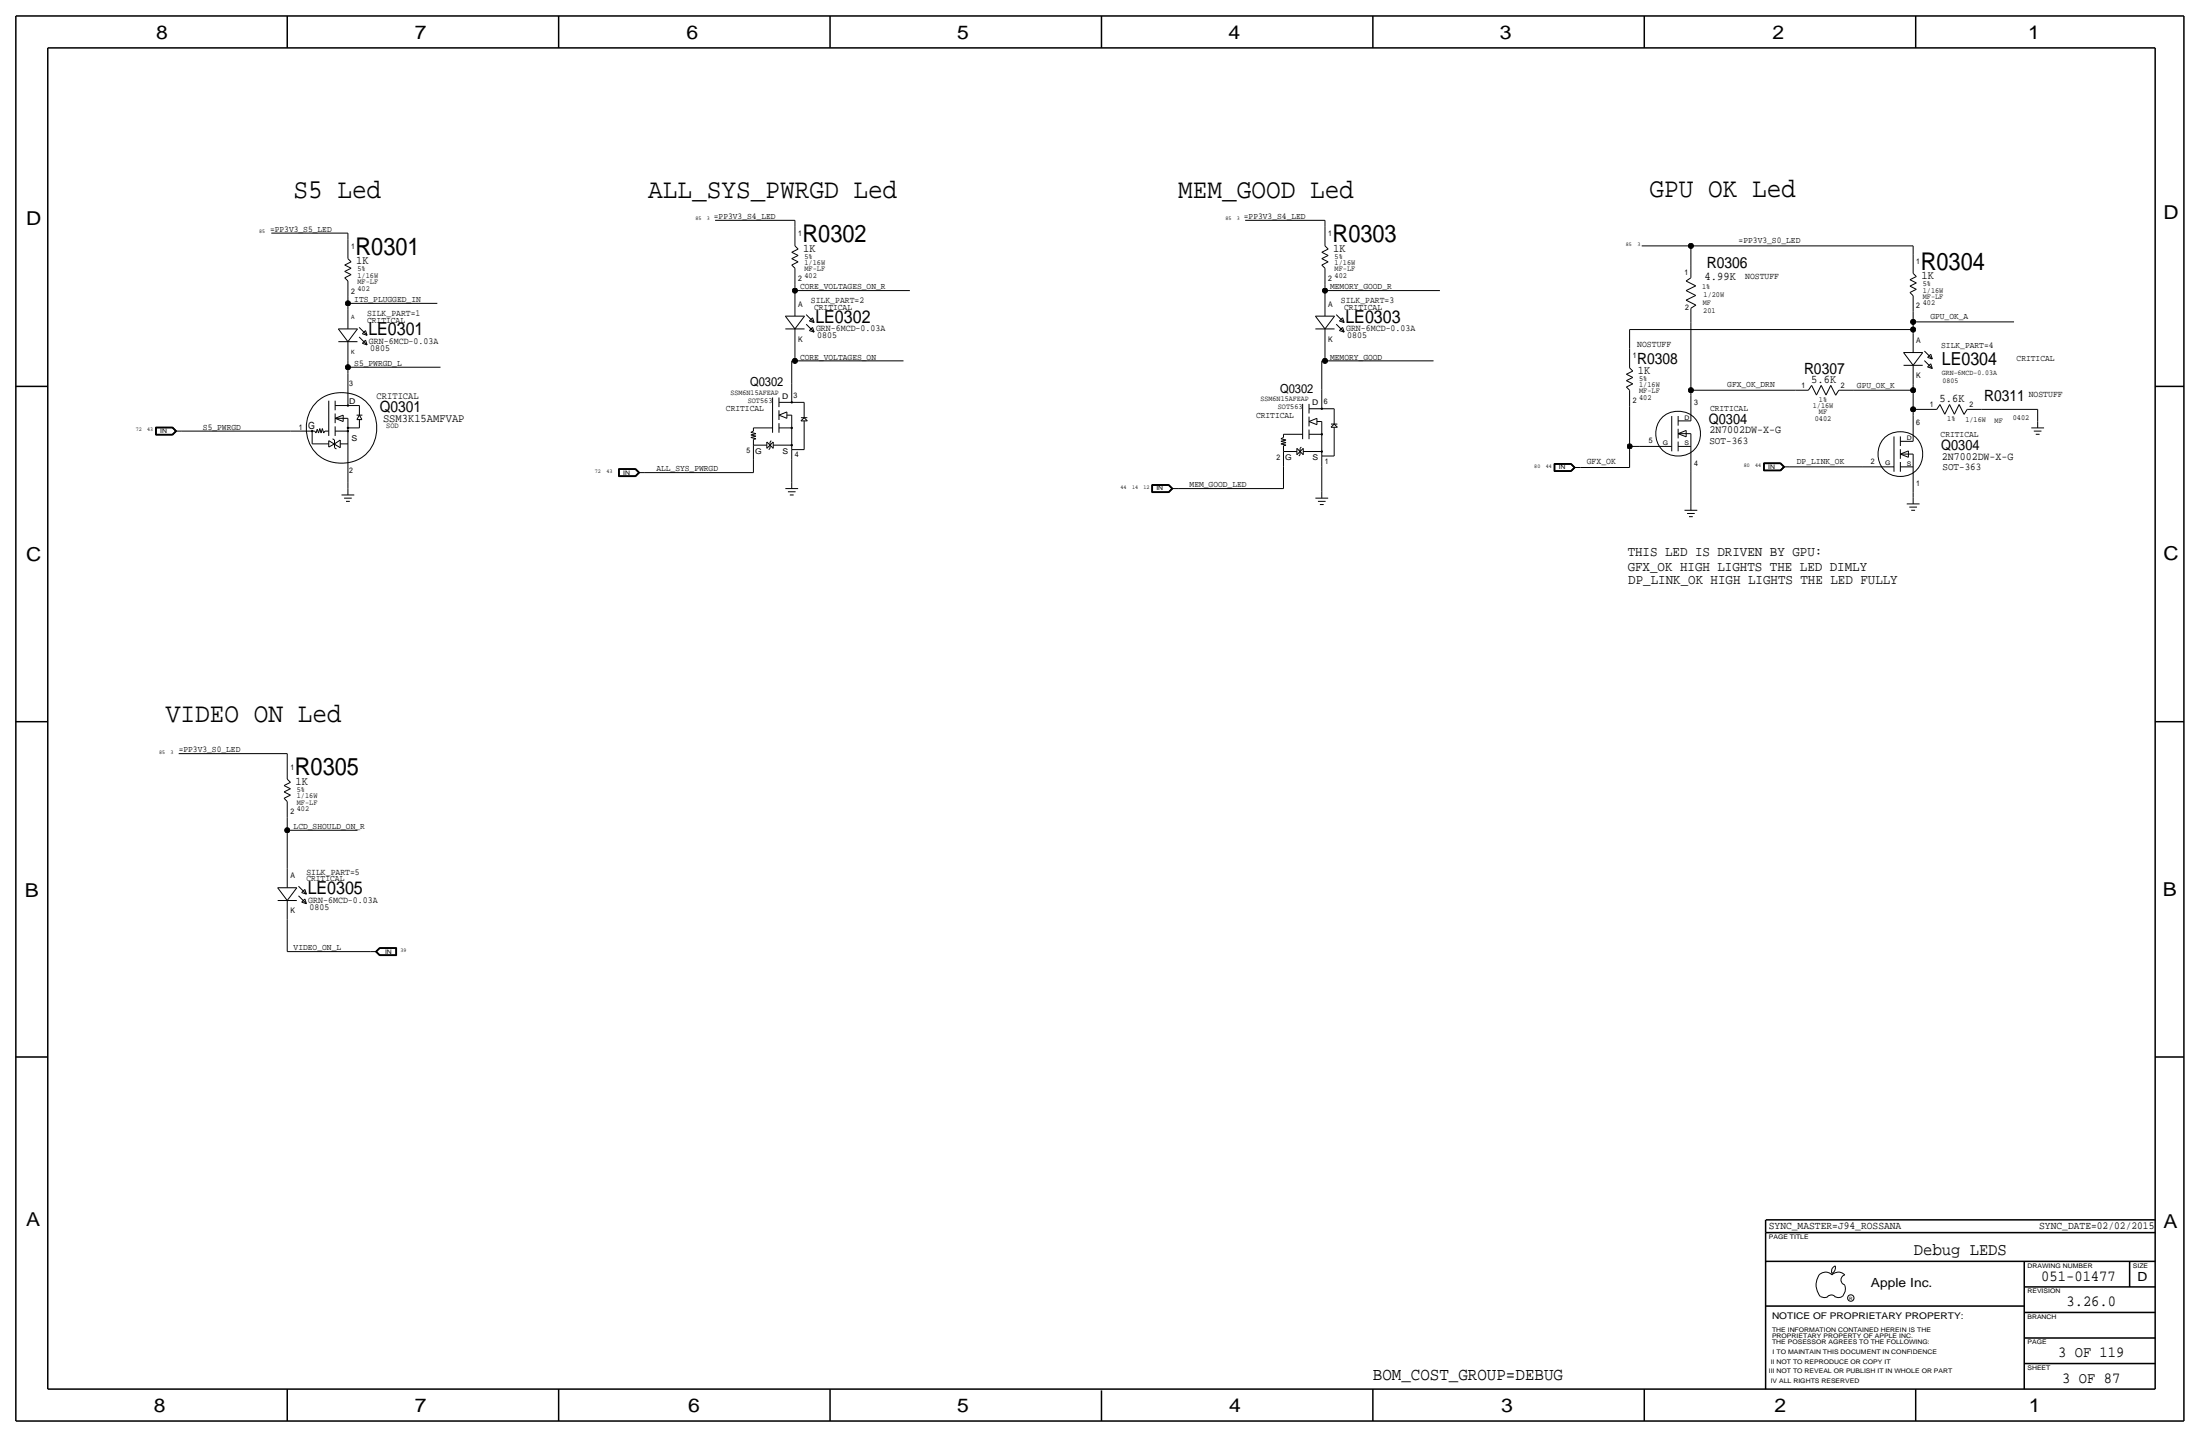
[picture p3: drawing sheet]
<svg xmlns="http://www.w3.org/2000/svg" width="875mm" height="572mm" viewBox="0 0 875 572" stroke-linecap="round" stroke-linejoin="round" font-family="sans-serif">
<g fill="none" stroke="#000" stroke-width=".4">
<path d="M107.9 92.7h30.5zM138.4 92.7v2.6zM138.4 95.2v7.7zM284.4 87.6h31.8zM316.2 87.6v2.6zM316.2 90.2v7.6zM316.2 97.8l1.2 1.3zM495.2 87.6h31.8zM527 87.6v2.6zM527 90.2v7.6zM527 97.8l1.3 1.3zM653 97.8h19.5z"/>
<path d="M672.5 97.8v7.6zM672.5 97.8h88.4zM760.9 97.8v3.3zM137.1 105.4l2.5-1.3zM137.1 110.5l2.5-1.3zM137.1 108l2.5-1.3zM137.1 110.5l1.3 1.3zM137.1 108l2.5 1.2zM137.1 105.4l2.5 1.3zM138.4 102.9l1.2 1.2zM138.4 118.1v2.6zM138.4 111.8v6.3z"/>
<path d="M314.9 105.4l1.3 1.3zM314.9 102.9l2.5 1.2zM314.9 100.3l2.5 1.3zM314.9 100.3l2.5-1.2zM314.9 105.4l2.5-1.3zM314.9 102.9l2.5-1.3zM316.2 115.6h45.7zM316.2 113v2.6zM316.2 115.6v2.5zM316.2 118.1v7.6zM316.2 106.7v6.3zM525.7 105.4l1.3 1.3z"/>
<path d="M525.7 102.9l2.6 1.2zM525.7 100.3l2.6 1.3zM525.7 100.3l2.6-1.2zM525.7 105.4l2.6-1.3zM525.7 102.9l2.6-1.3zM527 115.6h45.7zM527 113v2.6zM527 115.6v2.5zM527 118.1v7.6zM527 106.7v6.3zM670.6 115.6l3.9-1.9zM670.6 119.4l3.9-1.9z"/>
<path d="M670.6 111.8l3.9 1.9zM670.6 119.4l3.9 1.9zM670.6 115.6l3.9 1.9zM670.6 111.8l1.9-1.3zM672.5 105.4v5.1zM759.7 111.3l2.5-1.3zM759.7 116.3l2.5-1.2zM759.7 113.8l2.5-1.3zM759.7 116.3l1.2 1.3zM759.7 113.8l2.5 1.3zM759.7 111.3l2.5 1.2zM760.9 108.7l1.3 1.3z"/>
<path d="M760.9 101.1v7.6zM760.9 117.6v6.4zM134.6 130.8l3.8 5.1zM134.6 130.8h7.6zM134.6 135.9h7.6zM138.4 120.7h35.5zM138.4 120.6v2.6zM138.4 123.2v7.6zM138.4 135.9v7.6zM142.2 130.8l-3.8 5.1zM142.8 130.2l3.2 3.2zM142.8 134l3.2 3.2z"/>
<path d="M144.1 132.7l1.9 .6zM144.1 136.6l1.9 .6zM145.4 131.5l.6 1.8zM145.4 131.5l-1.3 1.2zM145.4 135.3l.6 1.9zM145.4 135.3l-1.3 1.3zM312.4 125.7l3.8 5.1zM312.4 125.7h7.6zM312.4 130.8h7.6zM316.2 138.4v5.1zM316.2 130.8v7.6zM320 125.7l-3.8 5.1z"/>
<path d="M320.6 125.1l3.2 3.2zM320.6 128.9l3.2 3.2zM321.9 127.7l1.9 .6zM321.9 131.5l1.9 .6zM323.2 126.4l.6 1.9zM323.2 126.4l-1.3 1.3zM323.2 130.2l.6 1.9zM323.2 130.2l-1.3 1.3zM523.2 125.7l3.8 5.1zM523.2 125.7h7.6zM523.2 130.8h7.6zM527 138.4v5.1z"/>
<path d="M527 130.8v7.6zM530.8 125.7l-3.8 5.1zM531.5 125.1l3.1 3.2zM531.5 128.9l3.1 3.2zM532.7 127.7l1.3-1.3zM532.7 131.5l1.3-1.3zM532.7 127.7l1.9 .6zM532.7 131.5l1.9 .6zM534 126.4l.6 1.9zM534 130.2l.6 1.9zM648.2 131.1v7.6zM648.2 131.1h112.7z"/>
<path d="M648.2 138.7v7.6zM672.5 128.3v26.9zM672.5 122.6v5.7zM672.5 122.6l2.1-1.3zM760.9 128v3.1zM760.9 131.1v1.5zM760.9 124v4zM760.9 132.6v7.6zM760.9 128h40.2zM765.4 139.6l3.2 3.1zM130.8 159.4v14zM133.3 159.4v3.8z"/>
<path d="M138.4 146.1h36.8zM138.4 143.5v2.6zM138.4 146v2.6zM138.4 148.6v12.7zM307.3 158.1v14zM309.8 158.1v3.8zM314.9 143.5h1.3zM314.9 143.5v8.9zM314.9 152.4v7.6zM316.2 143.5h43.2zM525.7 143.5h1.3zM525.7 143.5v11.4z"/>
<path d="M525.7 154.9v7.7zM527 143.5h43.2zM646.9 148.8l2.5-1.2zM646.9 153.9l2.5-1.2zM646.9 151.4l2.5-1.3zM646.9 153.9l1.3 1.3zM646.9 151.4l2.5 1.3zM646.9 148.8l2.5 1.3zM648.2 146.3l1.2 1.3zM648.2 155.2v6.3zM672.5 155.2h41.7zM672.5 155.2v2z"/>
<path d="M672.5 157.2v10.2zM714.2 155.2h5.1zM720.5 153.3l2 3.8zM720.5 153.3l-1.2 1.9zM724.4 153.3l1.9 3.8zM724.4 153.3l-1.9 3.8zM728.2 153.3l1.9 3.8zM728.2 153.3l-1.9 3.8zM731.4 155.2h5.7zM731.4 155.2l-1.3 2zM737.1 155.2h23.8zM757.1 140.2l3.8 5.1z"/>
<path d="M757.1 140.2h7.6zM757.1 145.3h7.6zM760.9 155.2v7.6zM760.9 152.9v2.3zM760.9 145.3v7.6zM764.7 140.2l-3.8 5.1zM765.4 143.4l3.2 3.2zM766.7 145.9l1.2-1.2zM766.7 142.1l1.9 .6zM766.7 145.9l1.9 .7zM767.9 140.9l.7 1.8zM767.9 140.9l-1.2 1.2z"/>
<path d="M767.9 144.7l.7 1.9zM61.9 169.9v3.1zM61.9 173h6.8zM61.9 169.9h6.8zM62 170v2.9zM62 172.9h6.6zM62 170h6.6zM62.1 170.1h6.5zM62.1 170.1v2.7zM62.1 172.8h6.5zM62.2 170.2h6.3zM62.2 170.2v2.5z"/>
<path d="M62.2 172.7h6.3zM68.5 172.7l1.3-1.3zM68.5 170.2l1.3 1.3zM68.6 172.8l1.4-1.4zM68.6 170.1l1.4 1.4zM68.6 170l1.5 1.5zM68.6 172.9l1.5-1.4zM68.7 169.9l1.6 1.6zM69.8 171.5h2.5zM70.3 171.4l-1.6 1.6zM72.3 171.5h43.2zM115.5 171.5h9.7z"/>
<path d="M124.2 171.5v5zM124.2 176.5h6.6zM125.2 171.5l.5 .7zM125.3 160.5a14.4 14.4 0 0 1 23 2.9 14.1 14.1 0 0 1-1.5 15.8 14.1 14.1 0 0 1-15.2 4.4 14.3 14.3 0 0 1-7.3-21.7zM126.2 170.7l.5 1.5zM126.2 170.7l-.5 1.5zM127.2 170.4l-.5 1.8zM127.2 170.4l.5 1.8zM128.2 170.4l-.5 1.8zM128.2 170.4l.5 1.8zM129.2 171.5l-.5 .7zM129.2 171.5h1.6z"/>
<path d="M130.8 177.8l2.2-1.3zM130.8 175.3l4.5 2.8zM130.8 175.3v2.5zM132.3 174.5l.7 .5zM133 176.5l2.3-1.5zM133 178.1l.8 .5zM133 175v3.1zM133.3 161.3h9.7zM133.3 164.4v3.9zM133.3 166.4l3.2-1.3zM133.3 166.4l3.2 1.2zM133.3 166.4h5.1z"/>
<path d="M133.3 171.5h5.1zM133.3 169.6v3.8zM135.3 175v3.1zM135.3 176.5h3.1zM136.5 165.1v2.5zM138.4 170.2h4.6zM138.4 166.4v25.4zM141.8 165.1h2.3zM141.9 166.9h2.1zM143 166.9v3.3zM143 165.1l-1.1 1.8zM143 161.3v3.8z"/>
<path d="M143 165.1l1 1.8zM298.7 172l2 .5zM298.7 173l2 .5zM298.7 174l2 .5zM298.7 172l1-.5zM298.7 173l2-.5zM298.7 174l2-.5zM299.7 177h5.3zM299.7 170.2v1.3zM299.7 170.2h7.6zM299.7 177.1v5.8zM299.7 174.8v2.2z"/>
<path d="M299.7 177.1h.1M299.7 174.8l1-.3zM305 175.8v2.5zM305 175.8l2.5 2.5zM306.3 175.8l.5-.5zM306.3 175.8v2.5zM306.3 178.3l-.5 .5zM307.5 175.8l-2.5 2.5zM307.5 175.8v2.5zM307.5 177h7.4zM309.8 168.3v3.8zM309.8 165.1l3.2 1.3z"/>
<path d="M309.8 165.1l3.2-1.3zM309.8 163.2v3.8zM309.8 170.2h5.1zM309.8 160h10zM313 163.8v2.6zM313 165.1h1.9zM314.9 178.8h4.9zM314.9 178.9v4zM314.9 165.1v13.7zM314.9 178.9h.1M318.6 167.4h2.5zM318.6 166.1h2.5z"/>
<path d="M319.8 166.1l1.3 1.3zM319.8 167.4v11.4zM319.8 160v6.1zM319.8 166.1l-1.2 1.3zM509.5 174.5l2 .5zM509.5 175.5l2 .5zM509.5 176.5l2 .5zM509.5 174.5l1-.5zM509.5 175.5l2-.5zM509.5 176.5l2-.5zM510.5 179.6h5.3zM510.5 172.7v1.3z"/>
<path d="M510.5 172.7h7.6zM510.5 179.6v5.8zM510.5 177.3v2.2zM510.5 179.6h.1M510.5 177.3l1-.3zM515.8 178.3v2.5zM515.8 178.3l2.6 2.5zM517.1 178.3l.5-.5zM517.1 178.3v2.5zM518.1 160.6v14.1zM518.4 178.3l-2.6 2.5zM518.4 178.3v2.5z"/>
<path d="M518.4 179.6h7.3zM520.6 170.8v3.9zM520.6 167.6l3.2 1.3zM520.6 167.6l3.2-1.2zM520.6 165.7v3.9zM520.6 172.7h5.1zM520.6 160.6v3.8zM520.6 162.6h10.1zM523.8 166.4v2.5zM523.8 167.6h1.9zM525.7 167.6v13.7zM529.4 168.7h2.5z"/>
<path d="M529.4 169.9h2.5zM530.7 168.7l1.2 1.2zM530.7 169.9v11.5zM530.7 162.6v6.1zM530.7 168.7l-1.3 1.2zM648.2 161.5v16zM648.2 177.5h4zM648.2 177.5v8.4zM652.2 177.5h12.7zM664.9 165.5v14zM667.5 177.5h5zM667.5 172.5l3.2 1.2z"/>
<path d="M667.5 172.5l3.2-1.3zM667.5 170.5v3.8zM667.5 165.5v3.8zM667.5 175.6v3.9zM667.5 172.5h5zM667.5 167.4h5zM670.7 171.2v2.5zM672.5 172.5v15.2zM753.3 173.6v14zM755.9 178.7v3.8zM755.9 173.6v3.8zM755.9 175.5h5z"/>
<path d="M759.1 179.3v2.6zM760.9 162.8h4.4zM760.9 162.8v2.6zM760.9 165.4v10.1zM765.3 162.8h5zM771.6 160.9l-1.3 1.9zM771.6 160.9l1.9 3.8zM775.4 160.9l-1.9 3.8zM775.4 160.9l1.9 3.8zM779.2 160.9l2 3.8zM779.2 160.9l-1.9 3.8zM782.4 162.8h5.7z"/>
<path d="M782.4 162.8l-1.2 2zM788.1 162.8h22.4zM807.9 170.2h5.1zM808.9 171.5h3.1zM809.7 172.7h1.5zM810.5 162.8v4.8zM810.5 167.6v2.6zM135.8 196.9h5.1zM136.9 198.1h3zM137.6 199.4h1.5zM138.4 191.8v2.5zM138.4 194.3v2.6z"/>
<path d="M246 186.4h6.8zM246 186.4v3.1zM246 189.5h6.8zM246.1 186.5v2.9zM246.1 189.4h6.7zM246.1 186.5h6.7zM246.2 186.6v2.7zM246.2 189.3h6.5zM246.2 186.6h6.5zM246.3 186.7h6.4zM246.3 186.7v2.5zM246.3 189.2h6.4z"/>
<path d="M252.7 189.2l1.2-1.2zM252.7 186.7l1.2 1.3zM252.7 189.3l1.4-1.3zM252.7 186.6l1.4 1.4zM252.8 186.5l1.5 1.5zM252.8 189.4l1.5-1.4zM252.8 186.4l1.6 1.6zM252.8 189.5l1.6-1.5zM253.9 188h2.6zM256.5 188h43.2zM299.7 182.9v5.1zM312.4 194.3h5z"/>
<path d="M313.4 195.6h3zM314.1 196.9h1.6zM314.9 182.9v8.9zM314.9 191.8v2.5zM458.1 192.7h6.8zM458.1 192.7v3.2zM458.1 195.9h6.8zM458.2 192.8v3zM458.2 195.8h6.7zM458.2 192.8h6.7zM458.3 192.9v2.8zM458.3 195.7h6.5z"/>
<path d="M458.3 192.9h6.5zM458.4 193h6.4zM458.4 193v2.6zM458.4 195.6h6.4zM464.8 193l1.2 1.3zM464.8 195.6l1.2-1.3zM464.8 195.7l1.4-1.4zM464.8 192.9l1.4 1.4zM464.9 195.8l1.4-1.5zM464.9 192.8l1.4 1.5zM464.9 195.9l1.6-1.6zM464.9 192.7l1.6 1.6z"/>
<path d="M466 194.3h2.6zM468.6 194.3h41.9zM510.5 185.4v8.9zM517.1 180.8l-.5 .6zM523.2 198.1h5.1zM524.2 199.4h3.1zM525.7 185.4v10.2zM525.7 181.4h5zM525.7 181.4v4zM525.7 181.4h.1M525.7 195.6v2.5zM618.1 184.4v3.1z"/>
<path d="M618.1 187.5h6.8zM618.1 184.4h6.8zM618.2 184.5v2.9zM618.2 187.4h6.7zM618.2 184.5h6.7zM618.3 184.6v2.7zM618.3 187.3h6.5zM618.3 184.6h6.5zM618.4 184.7h6.4zM618.4 184.7v2.5zM618.4 187.2h6.4zM624.8 184.7l1.3 1.2z"/>
<path d="M624.8 187.2l1.3-1.3zM624.8 187.3l1.4-1.4zM624.8 184.6l1.4 1.3zM624.9 187.4l1.5-1.5zM624.9 184.5l1.5 1.4zM624.9 184.4l1.6 1.5zM626.1 185.9h2.5zM626.5 185.9l-1.6 1.6zM628.6 185.9h19.6zM672.5 187.7v12.7zM701.4 184.1h6.9zM701.4 184.1v3.1z"/>
<path d="M701.4 187.2h6.9zM701.5 184.2v2.9zM701.5 187.1h6.7zM701.5 184.2h6.7zM701.6 184.3v2.7zM701.6 187h6.6zM701.6 184.3h6.6zM701.8 184.4h6.3zM701.8 184.4v2.5zM701.8 186.9h6.3zM708.1 186.9l1.3-1.2zM708.1 184.4l1.3 1.3z"/>
<path d="M708.2 187l1.3-1.3zM708.2 184.3l1.3 1.4zM708.2 187.1l1.5-1.4zM708.2 184.2l1.5 1.5zM708.3 184.1l1.5 1.6zM709.4 185.7h2.5zM709.8 185.7l-1.5 1.5zM711.9 185.7h28.7zM740.6 185.7h12.7zM755.9 185.7h5zM755.9 180.6l3.2 1.3zM755.9 180.6l3.2-1.3z"/>
<path d="M755.9 183.7v3.9zM755.9 180.6h5zM760.9 195.8v2.1zM760.9 197.9v2.5zM760.9 180.6v15.2zM525 200.7h1.5zM670 202.9h5.1zM671 204.2h3.1zM671.8 205.5h1.5zM672.5 200.4v2.5zM758.4 200.4h5.1zM759.4 201.7h3.1z"/>
<path d="M760.2 202.9h1.5zM71.1 299.7h43.1zM114.2 299.7v2.6zM113 312.4l2.5-1.2zM113 317.5l2.5-1.3zM113 315l2.5-1.3zM113 317.5l1.2 1.3zM113 315l2.5 1.2zM113 312.4l2.5 1.3zM114.2 302.3v7.6zM114.2 318.8v6.3zM114.2 309.9l1.3 1.3z"/>
<path d="M114.2 330.2v15.2zM114.2 325.1v5.1zM114.2 330.2h28zM110.4 353.1l3.8 5zM110.4 353.1h7.7zM110.4 358.1h7.7zM114.2 345.4v7.7zM114.2 358.1v7.7zM118.1 353.1l-3.9 5zM118.7 352.5l3.2 3.1zM118.7 356.3l3.2 3.1zM120 355l1.9 .6z"/>
<path d="M120 358.8l1.9 .6zM120 355l1.3-1.3zM120 358.8l1.3-1.3zM121.3 353.7l.6 1.9zM121.3 357.5l.6 1.9zM114.2 365.8v12.7zM114.2 378.5h33.1zM147.3 378.5h2.5zM149.4 378.5l1.5-1.6zM149.4 378.5l1.5 1.5zM149.5 378.5l1.5 1.4zM149.5 378.5l1.5-1.5z"/>
<path d="M149.7 378.5l1.3-1.4zM149.7 378.5l1.3 1.3zM149.8 378.5l1.3-1.3zM149.8 378.5l1.3 1.2zM150.9 376.9h6.8zM151 377h6.6zM151 379.9h6.6zM151 377.1h6.5zM151 379.8h6.5zM151.1 377.2h6.3zM151.1 379.7h6.3zM157.4 377.2v2.5z"/>
<path d="M157.5 377.1v2.7zM157.6 377v2.9zM157.7 376.9v3.1zM150.9 380h6.8zM724.1 515.6l.5 .2a2.67 2.67 0 0 0 2.5-.2M726.8 515.7a2.09 2.09 0 0 1 3.1 0M728.9 504.2l1-.7a2.8 2.8 0 0 1-1.3 3l-.1-1.4zM729.7 515.6l.4 .2a2.67 2.67 0 0 0 2.6-.2M732.7 515.7a4.7 4.7 0 0 0 1.1-4.7 2.08 2.08 0 0 1-1.6-2 2.08 2.08 0 0 1 1.6-2 3.4 3.4 0 0 0-5.1 0 3.6 3.6 0 0 0-3.9-.8 3.6 3.6 0 0 0-2.3 3.3 7.1 7.1 0 0 0 1.6 6.2"/>
<circle cx="667.4" cy="172.5" r="9"/>
<circle cx="755.8" cy="180.7" r="9"/>
<circle cx="736.1" cy="516.2" r="1.28"/>
</g>
<g fill="none" stroke="#000" stroke-width=".6" stroke-linecap="butt">
<path d="M6.3 6.4v558.7zM6.3 6.4h862.3zM19 19.1h838.2zM19 19.1v533.4zM114.2 6.4v12.7zM222.2 6.4v12.7zM330.1 6.4v12.7zM438.1 6.4v12.7zM546 6.4v12.7zM654 6.4v12.7zM761.9 6.4v12.7zM857.2 19.1v533.4z"/>
<path d="M868.6 6.4v558.7zM6.3 153.7h12.7zM857.2 153.7h11.4zM6.3 287h12.7zM857.2 287h11.4zM6.3 420.4h12.7zM857.2 420.4h11.4zM702.3 490.2h154.9zM702.3 485.1v5.1zM702.3 490.2v62.3zM702.4 485.1h154.8zM702.3 501.6h154.9z"/>
<path d="M702.3 519.4h102.8zM805.1 501.6v50.8zM805.1 511.8h52.1zM847 501.6v10.2zM805.1 522h52.1zM805.1 532.1h52.1zM19 552.5h838.2zM114.2 552.4v12.7zM222.2 552.5v12.7zM330.1 552.5v12.7zM438.1 553v12.1zM546 552.5v12.7z"/>
<path d="M654 552.5v12.7zM761.9 552.5v12.7zM805.1 542.3h52.1zM6.3 565.1h862.3z"/>
</g>
<g fill="#000" stroke="#000" stroke-width=".4">
<path d="M314.7 159.8h.4v.4h-.4zM124 171.3h.3v.3h-.3zM138.2 161.1h.4v.4h-.4zM138.2 171.3h.4v.3h-.4zM138.2 170h.4v.4h-.4zM314.7 170h.4v.4h-.4zM314.7 176.9h.4v.3h-.4zM525.5 172.5h.4v.4h-.4zM525.5 179.4h.4v.4h-.4zM525.5 162.4h.4v.3h-.4z"/>
<circle cx="672.5" cy="97.8" r="1.02"/>
<circle cx="316.2" cy="115.6" r="1.02"/>
<circle cx="527" cy="115.6" r="1.02"/>
<circle cx="138.4" cy="120.6" r="1.02"/>
<circle cx="760.9" cy="128" r="1.02"/>
<circle cx="760.9" cy="131.1" r="1.02"/>
<circle cx="138.4" cy="146" r="1.02"/>
<circle cx="316.2" cy="143.5" r="1.02"/>
<circle cx="527" cy="143.5" r="1.02"/>
<circle cx="672.5" cy="155.2" r="1.02"/>
<circle cx="760.9" cy="155.2" r="1.02"/>
<circle cx="648.2" cy="177.5" r="1.02"/>
<circle cx="760.9" cy="162.8" r="1.02"/>
<circle cx="114.2" cy="330.2" r="1.02"/>
</g>
<g font-size="10.9">
<text x="116.8" y="78.7">S5 Led</text>
<text x="257.8" y="78.7">ALL_SYS_PWRGD Led</text>
<text x="468.6" y="78.7">MEM_GOOD Led</text>
<text x="656" y="78.2">GPU OK Led</text>
<text x="66" y="287">VIDEO ON Led</text>
</g>
<g font-size="9.7">
<text x="141.4" y="101.3">R0301</text>
<text x="319.2" y="96.3">R0302</text>
<text x="530" y="96.3">R0303</text>
<text x="764" y="107.2">R0304</text>
<text x="117.3" y="308.4">R0305</text>
</g>
<g font-size="7.6">
<text x="62.2" y="15.5">8</text>
<text x="165" y="15.5">7</text>
<text x="273" y="15.5">6</text>
<text x="380.7" y="15.5">5</text>
<text x="488.6" y="15.5">4</text>
<text x="596.6" y="15.5">3</text>
<text x="705.1" y="15.5">2</text>
<text x="806.7" y="15.5">1</text>
<text x="10.4" y="89.4">D</text>
<text x="860.5" y="87.1">D</text>
<text x="10.4" y="223.3">C</text>
<text x="860.5" y="222.8">C</text>
<text x="9.8" y="356.6">B</text>
<text x="860.2" y="356.4">B</text>
<text x="10.4" y="487.4">A</text>
<text x="860.5" y="488.2">A</text>
<text x="61.2" y="561.6">8</text>
<text x="165" y="561.6">7</text>
<text x="273.8" y="561.6">6</text>
<text x="380.7" y="561.6">5</text>
<text x="488.9" y="561.6">4</text>
<text x="597.1" y="561.6">3</text>
<text x="705.8" y="561.6">2</text>
<text x="806.9" y="561.6">1</text>
</g>
<g font-size="7.1">
<text x="324.3" y="128.3">LE0302</text>
<text x="535.1" y="128.3">LE0303</text>
<text x="146.5" y="133.4">LE0301</text>
<text x="772.4" y="145">LE0304</text>
<text x="122.4" y="355.6">LE0305</text>
<text x="546" y="548.6">BOM_COST_GROUP=DEBUG</text>
</g>
<text font-size="6.9" x="761.2" y="499.1">Debug LEDS</text>
<g font-size="6.2">
<text x="678.9" y="106.7">R0306</text>
<text x="651.2" y="144.8">R0308</text>
<text x="717.5" y="148.8">R0307</text>
<text x="789.2" y="159.5">R0311</text>
<text x="151.1" y="163.8">Q0301</text>
<text x="811.9" y="509.3">051-01477</text>
<text x="821.9" y="519.4">3.26.0</text>
<text x="818.6" y="539.7">3 OF 119</text>
<text x="820.3" y="549.9">3 OF 87</text>
</g>
<g font-size="5.7">
<text x="679.7" y="168.7">Q0304</text>
<text x="772.1" y="179.1">Q0304</text>
</g>
<g font-size="5.6">
<text x="647.4" y="221.2">THIS LED IS DRIVEN BY GPU:</text>
<text x="647.4" y="227.1">GFX_OK HIGH LIGHTS THE LED DIMLY</text>
<text x="647.6" y="232.4">DP_LINK_OK HIGH LIGHTS THE LED FULLY</text>
</g>
<g font-size="5">
<text x="298.3" y="153.7">Q0302</text>
<text x="509.1" y="156.2">Q0302</text>
<text x="850.1" y="509.3">D</text>
<text x="744.2" y="511.8">Apple Inc.</text>
</g>
<g font-size="4.7">
<text x="319.5" y="100.1">1K</text>
<text x="530.3" y="100.1">1K</text>
<text x="141.7" y="105.2">1K</text>
<text x="678" y="111.3">4.99K</text>
<text x="764.2" y="111">1K</text>
<text x="651.5" y="148.6">1K</text>
<text x="720.4" y="152.4">5.6K</text>
<text x="771.4" y="160">5.6K</text>
<text x="152.3" y="167.6">SSM3K15AMFVAP</text>
<text x="117.6" y="312.2">1K</text>
</g>
<g font-size="4.4">
<text x="679.9" y="172.2">2N7002DW-X-G</text>
<text x="772.4" y="182.9">2N7002DW-X-G</text>
</g>
<g font-size="4.3">
<text x="703.5" y="488.9">SYNC_MASTER=J94_ROSSANA</text>
<text x="811.1" y="488.9">SYNC_DATE=02/02/2015</text>
</g>
<g font-size="4.1">
<text x="679.9" y="176.5">SOT-363</text>
<text x="772.6" y="186.9">SOT-363</text>
</g>
<g font-size="3.9">
<text x="149.8" y="158.8">CRITICAL</text>
<text x="122.5" y="170.7">G</text>
</g>
<g font-size="3.7">
<text x="324.6" y="131.8">GRN-6MCD-0.03A</text>
<text x="535.4" y="131.8">GRN-6MCD-0.03A</text>
<text x="146.8" y="136.9">GRN-6MCD-0.03A</text>
<text x="325.1" y="134.6">0805</text>
<text x="535.9" y="134.6">0805</text>
<text x="147.3" y="139.7">0805</text>
<text x="122.6" y="359.2">GRN-6MCD-0.03A</text>
<text x="123.1" y="362">0805</text>
<text x="704.8" y="524.5">NOTICE OF PROPRIETARY PROPERTY:</text>
</g>
<g font-size="3.6">
<text x="694.1" y="111">NOSTUFF</text>
<text x="146" y="125.7">SILK_PART=1</text>
<text x="322.5" y="120.7">SILK_PART=2</text>
<text x="533.3" y="120.7">SILK_PART=3</text>
<text x="651.2" y="137.9">NOSTUFF</text>
<text x="806.9" y="158">NOSTUFF</text>
<text x="631.1" y="184.7">GFX_OK</text>
<text x="121.9" y="348">SILK_PART=5</text>
</g>
<g font-size="3.5">
<text x="283.9" y="87.1">=PP3V3_S4_LED</text>
<text x="494.7" y="87.1">=PP3V3_S4_LED</text>
<text x="107.4" y="92.2">=PP3V3_S5_LED</text>
<text x="691.5" y="96.5">=PP3V3_S0_LED</text>
<text x="318.2" y="115.1">CORE_VOLTAGES_ON_R</text>
<text x="529" y="115.1">MEMORY_GOOD_R</text>
<text x="140.9" y="120.1">ITS_PLUGGED_IN</text>
<text x="323.8" y="123.2">CRITICAL</text>
<text x="534.6" y="123.2">CRITICAL</text>
<text x="146" y="128.3">CRITICAL</text>
<text x="767.8" y="126.7">GPU_OK_A</text>
<text x="318.2" y="143">CORE_VOLTAGES_ON</text>
<text x="529" y="143">MEMORY_GOOD</text>
<text x="772.1" y="138.4">SILK_PART=4</text>
<text x="802.1" y="143.8">CRITICAL</text>
<text x="140.9" y="145.5">S5_PWRGD_L</text>
<text x="687" y="153.9">GFX_OK_DRN</text>
<text x="738.6" y="154.2">GPU_OK_K</text>
<text x="288.7" y="163.6">CRITICAL</text>
<text x="499.6" y="166.1">CRITICAL</text>
<text x="680.2" y="163.6">CRITICAL</text>
<text x="80.7" y="170.9">S5_PWRGD</text>
<text x="771.9" y="173.7">CRITICAL</text>
<text x="714.7" y="184.4">DP_LINK_OK</text>
<text x="261.1" y="187.5">ALL_SYS_PWRGD</text>
<text x="473.2" y="193.8">MEM_GOOD_LED</text>
<text x="71.1" y="299.2">=PP3V3_S0_LED</text>
<text x="116.8" y="329.7">LCD_SHOULD_ON_R</text>
<text x="121.9" y="350.5">CRITICAL</text>
<text x="116.8" y="377.9">VIDEO_ON_L</text>
</g>
<g font-size="3.2">
<text x="138.9" y="160.8">D</text>
<text x="139.8" y="175.3">S</text>
</g>
<g font-size="3.1">
<text x="317.4" y="94">1</text>
<text x="528.3" y="94">1</text>
<text x="139.6" y="99.1">1</text>
<text x="142.2" y="108">5%</text>
<text x="320" y="108">MF-LF</text>
<text x="320" y="105.4">1/16W</text>
<text x="320" y="102.9">5%</text>
<text x="530.8" y="108">MF-LF</text>
<text x="530.8" y="105.4">1/16W</text>
<text x="530.8" y="102.9">5%</text>
<text x="762.2" y="104.9">1</text>
<text x="142.2" y="110.5">1/16W</text>
<text x="142.2" y="113">MF-LF</text>
<text x="317.4" y="111.8">2</text>
<text x="320" y="110.5">402</text>
<text x="528.3" y="111.8">2</text>
<text x="530.8" y="110.5">402</text>
<text x="670" y="109.2">1</text>
<text x="764.7" y="113.8">5%</text>
<text x="139.6" y="116.8">2</text>
<text x="142.2" y="115.6">402</text>
<text x="677" y="114.8">1%</text>
<text x="677.6" y="118.1">1/20W</text>
<text x="764.7" y="116.3">1/16W</text>
<text x="764.7" y="118.9">MF-LF</text>
<text x="317.4" y="121.9">A</text>
<text x="528.3" y="121.9">A</text>
<text x="670.3" y="123.4">2</text>
<text x="677.2" y="121.4">MF</text>
<text x="677.4" y="124.5">201</text>
<text x="762.2" y="122.7">2</text>
<text x="764.7" y="121.4">402</text>
<text x="317.4" y="135.9">K</text>
<text x="528.3" y="135.9">K</text>
<text x="762.2" y="136.4">A</text>
<text x="649.4" y="142.5">1</text>
<text x="138.9" y="153.4">3</text>
<text x="652" y="151.4">5%</text>
<text x="652" y="153.9">1/16W</text>
<text x="716.5" y="154.4">1</text>
<text x="732.2" y="154.4">2</text>
<text x="762.2" y="150.4">K</text>
<text x="297.4" y="160.3">SOT563</text>
<text x="311.1" y="158.5">D</text>
<text x="315.7" y="158.2">3</text>
<text x="522" y="161">D</text>
<text x="526.5" y="160.8">6</text>
<text x="649.4" y="160.3">2</text>
<text x="652" y="159">402</text>
<text x="652" y="156.5">MF-LF</text>
<text x="673.8" y="161">3</text>
<text x="723.5" y="159.8">1%</text>
<text x="508.2" y="162.8">SOT563</text>
<text x="721" y="162.3">1/16W</text>
<text x="721.8" y="167.4">0402</text>
<text x="723.5" y="164.8">MF</text>
<text x="767.5" y="162.1">1</text>
<text x="774.5" y="167.4">1%</text>
<text x="781.7" y="167.9">1/16W</text>
<text x="783.3" y="162.1">2</text>
<text x="800.6" y="167.1">0402</text>
<text x="118.8" y="170.9">1</text>
<text x="153.6" y="170.2">SOD</text>
<text x="762.2" y="169.2">6</text>
<text x="793.3" y="168.1">MF</text>
<text x="655.8" y="176.3">5</text>
<text x="296.9" y="180.3">5</text>
<text x="300.4" y="180.6">G</text>
<text x="311.2" y="180.6">S</text>
<text x="316.2" y="181.9">4</text>
<text x="507.7" y="182.9">2</text>
<text x="511.2" y="183.1">G</text>
<text x="522" y="183.1">S</text>
<text x="527" y="184.4">1</text>
<text x="673.8" y="185.2">4</text>
<text x="744.2" y="184.4">2</text>
<text x="138.9" y="188.2">2</text>
<text x="762.2" y="193.3">1</text>
<text x="115.5" y="306.1">1</text>
<text x="118.1" y="315">5%</text>
<text x="118.1" y="317.5">1/16W</text>
<text x="115.5" y="323.9">2</text>
<text x="118.1" y="322.6">402</text>
<text x="118.1" y="320">MF-LF</text>
<text x="115.5" y="349.2">A</text>
<text x="115.5" y="363.2">K</text>
</g>
<g font-size="3">
<text x="290.5" y="157">SSM6N15AFEAP</text>
<text x="501.3" y="159.5">SSM6N15AFEAP</text>
</g>
<g font-size="2.9">
<text x="772.4" y="149.1">GRN-6MCD-0.03A</text>
<text x="772.6" y="152.4">0805</text>
</g>
<g font-size="2.5">
<text x="670" y="166.9">D</text>
<text x="63.7" y="172.2">IN</text>
<text x="661.4" y="176.8">G</text>
<text x="670" y="177">S</text>
<text x="758.4" y="175">D</text>
<text x="749.8" y="184.9">G</text>
<text x="758.4" y="185.2">S</text>
<text x="247.9" y="188.7">IN</text>
<text x="620" y="186.7">IN</text>
<text x="703.3" y="186.4">IN</text>
<text x="459.9" y="195.1">IN</text>
<text x="153.2" y="379.2">IN</text>
<text x="703.5" y="492.8">PAGE TITLE</text>
<text x="806.4" y="504.2">DRAWING NUMBER</text>
<text x="848.3" y="504.2">SIZE</text>
<text x="806.4" y="514.4">REVISION</text>
<text x="806.4" y="524.5">BRANCH</text>
<text x="704.8" y="532.1">PROPRIETARY PROPERTY OF APPLE INC.</text>
<text x="704.8" y="529.6">THE INFORMATION CONTAINED HEREIN IS THE</text>
<text x="704.8" y="534.7">THE POSESSOR AGREES TO THE FOLLOWING:</text>
<text x="705.1" y="538.5">I TO MAINTAIN THIS DOCUMENT IN CONFIDENCE</text>
<text x="806.4" y="534.7">PAGE</text>
<text x="704.3" y="542.3">II NOT TO REPRODUCE OR COPY IT</text>
<text x="806.4" y="544.8">SHEET</text>
<text x="703.5" y="546.1">III NOT TO REVEAL OR PUBLISH IT IN WHOLE OR PART</text>
<text x="704.3" y="549.9">IV ALL RIGHTS RESERVED</text>
</g>
<g font-size="2.3">
<text x="276.6" y="87.6">85</text>
<text x="281.2" y="87.6">3</text>
<text x="487.4" y="87.6">85</text>
<text x="492" y="87.6">3</text>
<text x="103.1" y="92.7">85</text>
<text x="646.7" y="97.8">85</text>
<text x="651.3" y="97.8">3</text>
<text x="139.6" y="127">A</text>
<text x="139.6" y="141">K</text>
<text x="54" y="171.5">72</text>
<text x="58.6" y="171.5">43</text>
<text x="610.3" y="185.9">80</text>
<text x="614.8" y="185.9">44</text>
<text x="693.6" y="185.7">80</text>
<text x="698.1" y="185.7">44</text>
<text x="236.6" y="188">72</text>
<text x="241.2" y="188">43</text>
<text x="445.7" y="194.3">44</text>
<text x="450.2" y="194.3">14</text>
<text x="454.8" y="194.3">12</text>
<text x="63.2" y="299.7">85</text>
<text x="67.8" y="299.7">3</text>
<text x="159.3" y="378.5">39</text>
</g>
<text font-size="1.8" x="735.5" y="516.9">R</text>
</svg>
